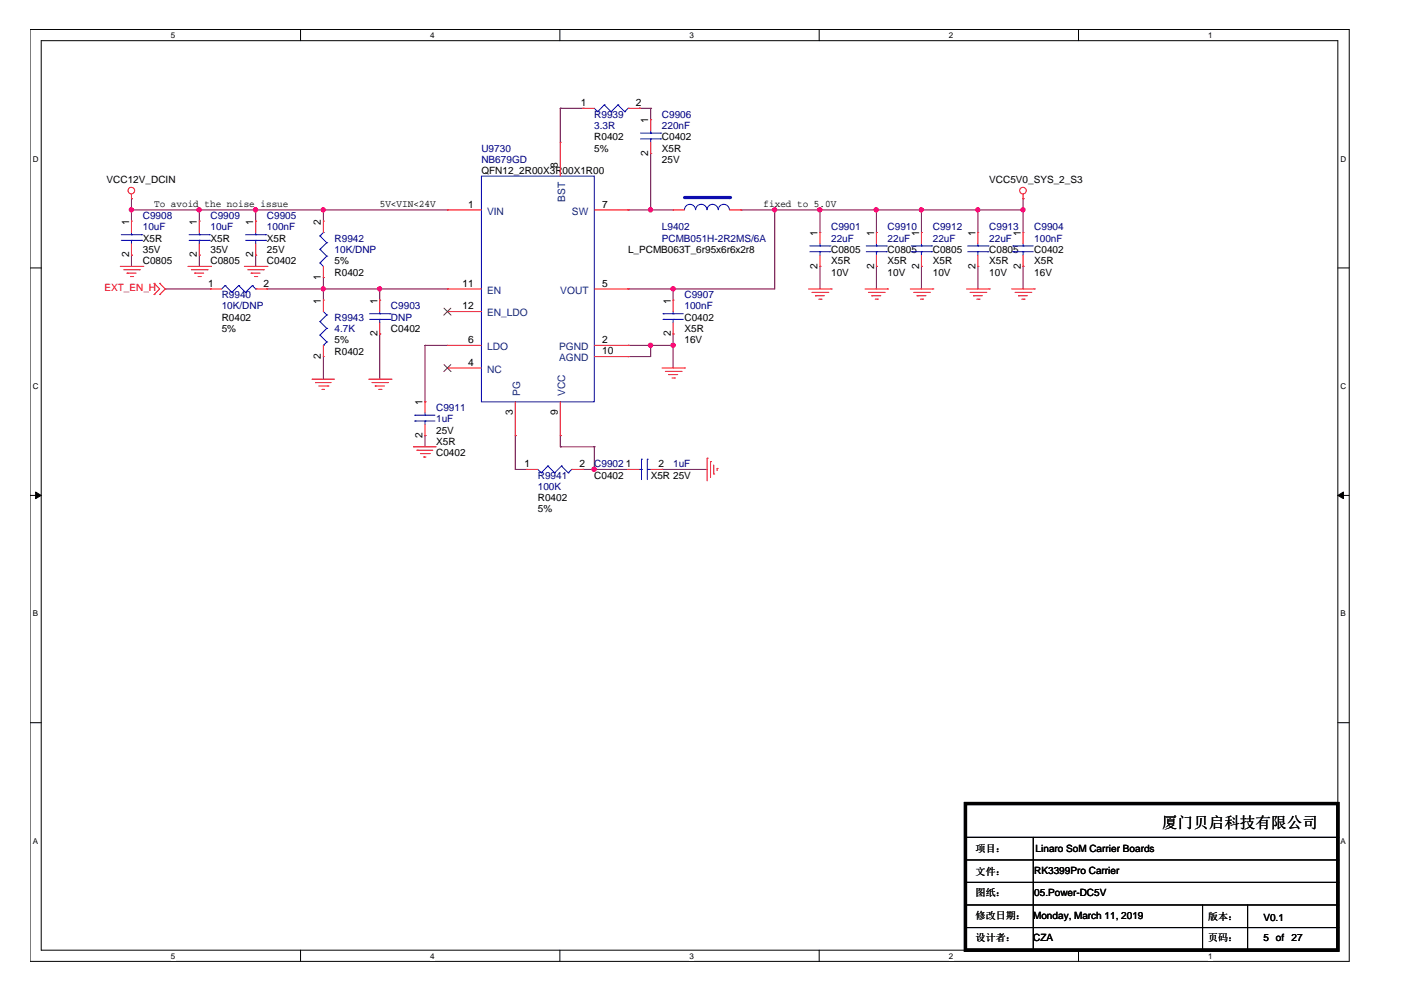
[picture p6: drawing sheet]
<svg xmlns="http://www.w3.org/2000/svg" width="297mm" height="210mm" viewBox="0 0 297 210" stroke-linecap="round" stroke-linejoin="round" font-family="sans-serif">
<path d="M6.3 6.2h279.2v197.2h-279.2zM8.7 8.6h274.3v192.5h-274.3z" fill="none" stroke="#000" stroke-width=".21"/>
<g fill="#fff">
<path d="M36.2 6.5h.9v1.9h-.9z"/>
<path d="M36.2 201.3h.9v1.9h-.9z"/>
</g>
<path d="M63.6 6.2v2.4M63.6 201.1v2.3" fill="none" stroke="#000" stroke-width=".21"/>
<g fill="#fff">
<path d="M91 6.5h.9v1.9h-.9z"/>
<path d="M91 201.3h.9v1.9h-.9z"/>
</g>
<path d="M118.4 6.2v2.4M118.4 201.1v2.3" fill="none" stroke="#000" stroke-width=".21"/>
<g fill="#fff">
<path d="M145.9 6.5h.9v1.9h-.9z"/>
<path d="M145.9 201.3h.9v1.9h-.9z"/>
</g>
<path d="M173.3 6.2v2.4M173.3 201.1v2.3" fill="none" stroke="#000" stroke-width=".21"/>
<g fill="#fff">
<path d="M200.7 6.5h1v1.9h-1z"/>
<path d="M200.7 201.3h1v1.9h-1z"/>
</g>
<path d="M228.2 6.2v2.4M228.2 201.1v2.3" fill="none" stroke="#000" stroke-width=".21"/>
<g fill="#fff">
<path d="M255.6 6.5h.9v1.9h-.9z"/>
<path d="M255.6 201.3h.9v1.9h-.9z"/>
<path d="M6.9 32.7h1.3v1.9h-1.3z"/>
<path d="M283.6 32.7h1.3v1.9h-1.3z"/>
<path d="M6.9 80.7h1.3v1.9h-1.3z"/>
<path d="M283.6 80.7h1.3v1.9h-1.3z"/>
</g>
<path d="M6.3 56.7h2.4M283 56.7h2.4" fill="none" stroke="#000" stroke-width=".21"/>
<g fill="#fff">
<path d="M6.9 128.9h1.2v1.9h-1.2z"/>
<path d="M283.6 128.9h1.2v1.9h-1.2z"/>
</g>
<path d="M6.3 104.8h2.4M283 104.8h2.4" fill="none" stroke="#000" stroke-width=".21"/>
<g fill="#000" stroke="#000" stroke-width=".21">
<path d="M7.5 104.1l1.2 .7-1.2 .7z" fill-rule="evenodd"/>
<path d="M283 104.8l1.2-.7v1.4z" fill-rule="evenodd"/>
</g>
<g fill="#fff">
<path d="M6.9 177h1.2v1.9h-1.2z"/>
<path d="M283.6 177h1.2v1.9h-1.2z"/>
</g>
<g fill="none" stroke="#000" stroke-width=".21">
<path d="M6.3 152.9h2.4M283 152.9h2.4M204.3 177.2h78.7M218.6 177.2v23.9M283 177.2h.1M204.3 186.7h78.7M204.3 191.5h78.7M204.3 196.3h78.7M204.3 182h78.7M254.4 191.5v9.6M263.9 191.5v9.6M283 186.7h.1"/>
<path d="M283 191.5h.1M283 196.3h.1M283 182h.1M218.6 201.1h.1M254.4 201.1h.1M263.9 201.1h.1"/>
</g>
<g fill="none" stroke="#800040" stroke-width=".21">
<path d="M118.5 22.9h.1M118.5 22.9h4.8M118.5 22.9v7.2M135.3 22.9h.1M135.3 22.9h2.4M137.7 22.9h.1M137.7 32.5h.1M137.7 22.9v2.4M137.7 32.5v11.9M27.8 42.1h.1M27.8 44.4h.1M27.8 54h.1"/>
<path d="M27.8 44.4h66.9M27.8 42.1v4.7M27.8 54v2.4M42.2 54h.1M42.2 44.4h.1M42.2 44.4v2.4M42.2 54v2.4M54.1 44.4h.1M54.1 54h.1M54.1 44.4v2.4M54.1 54v2.4M68.4 44.4h.1"/>
<path d="M68.4 58.7h.1M68.4 44.4v2.4M68.4 58.7v4.8M132.9 44.4h.1M132.9 44.4h9.5M137.7 44.4h.1M156.8 44.4h.1M156.8 44.4h59.7M163.9 44.4h.1M163.9 44.4v16.7h-31M173.5 56.4h.1M173.5 44.4h.1"/>
<path d="M173.5 44.4v4.8M173.5 56.4v4.7M185.4 44.4h.1M185.4 56.4h.1M185.4 44.4v4.8M185.4 56.4v4.7M194.9 44.4h.1M194.9 56.4h.1M194.9 44.4v4.8M194.9 56.4v4.7M206.9 44.4h.1M206.9 56.4h.1"/>
<path d="M206.9 44.4v4.8M206.9 56.4v4.7M216.5 56.4h.1M216.5 44.4h.1M216.5 42.1h.1M216.5 42.1v7.1M216.5 56.4v4.7M35 61.1h.1M35 61.1h9.5M56.5 61.1h38.2M68.4 61.1h.1M68.4 75.5v4.7"/>
<path d="M80.3 70.7h.1M80.3 61.1h.1M80.3 61.1v2.4M80.3 70.7v9.5M89.9 73.1h.1M89.9 73.1v11.9M89.9 73.1h4.8M132.9 73.1h.1M132.9 61.1h.1M132.9 75.5h.1M132.9 73.1h9.5M137.7 73.1h.1"/>
<path d="M137.7 73.1v2.4h-4.8M142.4 61.1h.1M142.4 73.1h.1M142.4 70.7h.1M142.4 61.1v2.4M142.4 70.7v7.2M68.4 80.2h.1M89.9 92.2h.1M89.9 85h.1M89.9 92.2v2.3M109 92.2h.1M109 99.3h.1"/>
<path d="M109 99.3h2.4M109 92.2v7.1M118.5 92.2h.1M118.5 94.5h.1M118.5 92.2v2.3M118.5 94.5h7.2M123.3 99.3h.1M123.3 99.3h9.6M125.7 99.3h.1M125.7 94.5h.1M125.7 94.5v4.8M140 99.3h.1"/>
<path d="M140 99.3h9.6"/>
</g>
<g fill="#f0f" stroke="#f0f" stroke-width=".21">
<circle cx="125.7" cy="99.3" r=".46"/>
<circle cx="137.6" cy="44.4" r=".46"/>
<circle cx="194.9" cy="44.4" r=".45"/>
<circle cx="163.9" cy="44.4" r=".45"/>
<circle cx="27.8" cy="44.4" r=".45"/>
<circle cx="54.1" cy="44.4" r=".46"/>
<circle cx="42.1" cy="44.4" r=".46"/>
<circle cx="216.4" cy="44.4" r=".45"/>
<circle cx="142.4" cy="61.1" r=".46"/>
<circle cx="142.4" cy="73.1" r=".46"/>
<circle cx="137.6" cy="73.1" r=".46"/>
<circle cx="185.4" cy="44.4" r=".46"/>
<circle cx="173.4" cy="44.4" r=".46"/>
<circle cx="206.9" cy="44.4" r=".45"/>
<circle cx="68.4" cy="44.4" r=".45"/>
<circle cx="80.3" cy="61.1" r=".45"/>
<circle cx="68.4" cy="61.1" r=".45"/>
</g>
<g fill="none" stroke="#f00" stroke-width=".21">
<path d="M25.4 56.4h4.8M26.2 57.1h3.3M26.9 57.8h.1M26.9 57.8h1.9M27.6 58.5h.5M27.8 42.1h.1M27.8 41.1v1M28.1 58.5h.1M29.5 57.1h.1M30.2 56.4h.1M32.6 60h.1M32.6 60l1.2 1.1-1.2 1.2"/>
<path d="M33.8 60h.1M33.8 60l1.2 1.1-1.2 1.2M39.8 56.4h4.7M40.5 57.1h3.3M41.2 57.8h.1M41.2 57.8h1.9M41.9 58.5h.5M42.4 58.5h.1M43.8 57.1h.1M44.5 56.4h.1M51.7 56.4h4.8M52.4 57.1h3.4"/>
<path d="M53.1 57.8h.1M53.1 57.8h1.9M53.8 58.5h.5M54.3 58.5h.1M55.8 57.1h.1M56.5 56.4h.1M173.5 49.2h.1M173.5 56.4h.1M173.5 49.2v2.4M173.5 54v2.4M216.5 42.1h.1M216.5 41.1v1"/>
<path d="M32.6 62.3h.1M33.8 62.3h.1M140 77.9h4.8M140.8 78.6h3.3M141.5 79.3h.1M141.5 79.3h1.9M142.2 80h.5M142.7 80h.1M144.1 78.6h.1M144.8 77.9h.1M171.1 61.1h4.8M171.8 61.9h3.3"/>
<path d="M172.5 62.6h.1M172.5 62.6h1.9M173.2 63.3h.5M173.7 63.3h.1M175.1 61.9h.1M175.9 61.1h.1M183 61.1h4.8M183.7 61.9h3.4M184.4 62.6h.1M184.4 62.6h2M185.2 63.3h.4M185.6 63.3h.1"/>
<path d="M187.1 61.9h.1M187.8 61.1h.1M192.6 61.1h4.8M193.3 61.9h3.3M194 62.6h.1M194 62.6h1.9M194.7 63.3h.5M195.2 63.3h.1M196.6 61.9h.1M197.4 61.1h.1M204.5 61.1h4.8M205.2 61.9h3.4"/>
<path d="M206 62.6h.1M206 62.6h1.9M206.7 63.3h.4M207.1 63.3h.1M208.6 61.9h.1M209.3 61.1h.1M214 61.1h4.8M214.8 61.9h3.3M215.5 62.6h.1M215.5 62.6h1.9M216.2 63.3h.5M216.7 63.3h.1"/>
<path d="M218.1 61.9h.1M218.8 61.1h.1M66 80.2h.1M66 80.2h4.8M66.8 81h.1M66.8 81h3.3M67.4 81.7h2M68.2 82.4h.1M68.2 82.4h.5M69.4 81.7h.1M78 80.2h4.7M78.7 81h3.3"/>
<path d="M79.4 81.7h.1M79.4 81.7h1.9M80.1 82.4h.5M80.6 82.4h.1M82 81h.1M82.7 80.2h.1M87.5 94.5h.1M87.5 94.5h4.8M88.2 95.3h.1M88.2 95.3h3.4M88.9 96h1.9M89.7 96.7h.1"/>
<path d="M89.7 96.7h.4M90.8 96h.1M149.6 97h.1M149.6 97v4.7M150.3 97.7h.1M150.3 97.7v3.3M151 98.4v1.9M151.7 99.1h.1M151.7 99.1v.5M151 100.3h.1"/>
<circle cx="27.8" cy="40.3" r=".7"/>
<circle cx="216.4" cy="40.3" r=".7"/>
</g>
<path d="M204.3 170h78.7v31.1h-78.7z" fill="none" stroke="#000" stroke-width=".68"/>
<path d="M144.8 44.4a1.16 1.16 0 0 1 1.2-1.2 1.16 1.16 0 0 1 1.2 1.2M147.2 44.4a1.19 1.19 0 0 1 1.2-1.2 1.19 1.19 0 0 1 1.2 1.2M149.6 44.4a1.16 1.16 0 0 1 1.2-1.2 1.16 1.16 0 0 1 1.1 1.2 1.19 1.19 0 0 1 1.2-1.2 1.19 1.19 0 0 1 1.2 1.2M171.3 53.3h4.3M171.3 52h4.3M173.5 52h.1M173.5 53.3h.1M173.5 51.6v.4M173.5 53.3v.7M175.6 53.3h.1M175.6 52h.1" fill="none" stroke="#00f" stroke-width=".21"/>
<path d="M144.8 41.8h9.5" fill="none" stroke="#00f" stroke-width=".68"/>
<circle cx="154.3" cy="41.8" r=".34" fill="#00f"/>
<g fill="none" stroke="#f00" stroke-width=".21">
<path d="M118.5 30.1h.1M118.5 30.1v7.2M123.3 22.9h.1M123.3 22.9h2.4M132.9 22.9h2.4M135.3 22.9h.1M137.7 25.3h.1M137.7 32.5h.1M137.7 25.3v2.4M137.7 30.1v2.4M27.8 46.8h.1M27.8 54h.1"/>
<path d="M27.8 46.8v2.4M27.8 51.6v2.4M42.2 46.8h.1M42.2 54h.1M42.2 46.8v2.4M42.2 51.6v2.4M54.1 46.8h.1M54.1 54h.1M54.1 46.8v2.4M54.1 51.6v2.4M68.4 58.7h.1M68.4 46.8h.1"/>
<path d="M68.4 46.8v2.4M68.4 56.4v2.3M94.7 44.4h.1M94.7 44.4h7.2M125.7 44.4h7.2M132.9 44.4h.1M142.4 44.4h.1M142.4 44.4h2.4M154.3 44.4h2.5M156.8 44.4h.1M185.4 49.2h.1M185.4 56.4h.1"/>
<path d="M185.4 49.2v2.4M185.4 54v2.4M194.9 49.2h.1M194.9 56.4h.1M194.9 49.2v2.4M194.9 54v2.4M206.9 49.2h.1M206.9 56.4h.1M206.9 49.2v2.4M206.9 54v2.4M216.5 49.2h.1M216.5 56.4h.1"/>
<path d="M216.5 49.2v2.4M216.5 54v2.4M44.5 61.1h.1M44.5 61.1h2.4M54.1 61.1h2.4M56.5 61.1h.1M68.4 63.5h.1M68.4 75.5h.1M68.4 63.5v2.4M68.4 73.1v2.4M80.3 63.5h.1M80.3 70.7h.1"/>
<path d="M80.3 63.5v2.4M80.3 68.3v2.4M94.7 61.1h.1M94.7 65.9h.1M94.7 73.1h.1M94.7 77.9h.1M94.7 61.1h7.2M94.7 65.9h7.2M94.7 73.1h7.2M94.7 77.9h7.2M125.7 61.1h7.2M125.7 75.5h7.2"/>
<path d="M125.7 73.1h7.2M132.9 61.1h.1M132.9 75.5h.1M132.9 73.1h.1M142.4 63.5h.1M142.4 70.7h.1M142.4 63.5v2.4M142.4 68.3v2.4M89.9 85h.1M89.9 92.2h.1M89.9 85v2.4M89.9 89.8v2.4"/>
<path d="M109 92.2h.1M109 85v7.2M111.4 99.3h.1M111.4 99.3h2.4M118.5 92.2h.1M118.5 85v7.2M120.9 99.3h2.4M123.3 99.3h.1M132.9 99.3h.1M132.9 99.3h2.4M137.7 99.3h2.3M140 99.3h.1"/>
</g>
<g fill="none" stroke="#00f" stroke-width=".21">
<path d="M101.9 37.3h23.8v47.7h-23.8zM125.7 22.9l.7 .7M126.4 23.6h.1M127.8 22.2h.1M127.8 22.2l-1.4 1.4M127.8 22.2l1.5 1.4M129.3 23.6h.1M130.7 22.2h.1M130.7 22.2l-1.4 1.4M130.7 22.2l1.5 1.4M132.2 23.6h.1M132.9 22.9h.1"/>
<path d="M132.9 22.9l-.7 .7M135.5 29.4h4.3M135.5 28.2h4.3M137.7 28.2h.1M137.7 29.4h.1M137.7 27.7v.5M137.7 29.4v.7M139.8 29.4h.1M139.8 28.2h.1M25.7 50.9h4.3M25.7 49.7h4.3M27.8 49.7h.1"/>
<path d="M27.8 50.9h.1M27.8 49.2v.5M27.8 50.9v.7M30 50.9h.1M30 49.7h.1M40 50.9h4.3M40 49.7h4.3M42.2 49.7h.1M42.2 50.9h.1M42.2 49.2v.5M42.2 50.9v.7M44.3 50.9h.1"/>
<path d="M44.3 49.7h.1M51.9 50.9h4.3M51.9 49.7h4.3M54.1 49.7h.1M54.1 50.9h.1M54.1 49.2v.5M54.1 50.9v.7M56.2 50.9h.1M56.2 49.7h.1M67.7 55.6h.1M67.7 52.8h.1M67.7 49.9h.1"/>
<path d="M67.7 55.6l.7 .8M67.7 52.8l1.4 1.4M67.7 49.9l1.4 1.5M68.4 49.2h.1M68.4 49.2l-.7 .7M69.1 54.2h.1M69.1 51.4h.1M69.1 54.2l-1.4 1.4M69.1 51.4l-1.4 1.4M183.3 53.3h4.2M183.3 52h4.2M185.4 52h.1"/>
<path d="M185.4 53.3h.1M185.4 51.6v.4M185.4 53.3v.7M187.5 53.3h.1M187.5 52h.1M192.8 53.3h4.3M192.8 52h4.3M194.9 52h.1M194.9 53.3h.1M194.9 51.6v.4M194.9 53.3v.7M197.1 53.3h.1"/>
<path d="M197.1 52h.1M204.7 53.3h4.3M204.7 52h4.3M206.9 52h.1M206.9 53.3h.1M206.9 51.6v.4M206.9 53.3v.7M209 53.3h.1M209 52h.1M214.3 53.3h.1M214.3 52h.1M214.3 53.3h4.3"/>
<path d="M214.3 52h4.3M216.5 52h.1M216.5 53.3h.1M216.5 51.6v.4M216.5 53.3v.7M47.6 60.4h.1M47.6 60.4l-.7 .7M47.6 60.4l1.5 1.5M49.1 61.9h.1M50.5 60.4h.1M50.5 60.4l-1.4 1.5M50.5 60.4l1.4 1.5"/>
<path d="M51.9 61.9h.1M53.4 60.4h.1M53.4 60.4l-1.5 1.5M53.4 60.4l.7 .7M54.1 61.1h.1M67.7 68h.1M67.7 70.9h.1M67.7 68l1.4 1.5M67.7 70.9l1.4 1.5M68.4 73.1h.1M68.4 65.9l.7 .7M69.1 66.6h.1"/>
<path d="M69.1 69.5h.1M69.1 72.4h.1M69.1 66.6l-1.4 1.4M69.1 69.5l-1.4 1.4M69.1 72.4l-.7 .7M78.2 67.6h4.3M78.2 66.4h4.3M80.3 66.4h.1M80.3 67.6h.1M80.3 65.9v.5M80.3 67.6v.7M82.5 67.6h.1"/>
<path d="M82.5 66.4h.1M140.3 67.6h.1M140.3 66.4h.1M140.3 67.6h4.3M140.3 66.4h4.3M142.4 66.4h.1M142.4 67.6h.1M142.4 65.9v.5M142.4 67.6v.7M87.8 89.1h.1M87.8 87.9h.1M87.8 89.1h4.2"/>
<path d="M87.8 87.9h4.2M89.9 87.9h.1M89.9 89.1h.1M89.9 87.4v.5M89.9 89.1v.7M113.8 99.3l.7 .7M115.9 98.6h.1M115.9 98.6l-1.4 1.4M115.9 98.6l1.4 1.4M118.8 98.6h.1M118.8 98.6l-1.5 1.4M118.8 98.6l1.4 1.4"/>
<path d="M120.9 99.3h.1M120.9 99.3l-.7 .7M135.3 99.3h.4M135.7 99.3h.1M135.7 97.2h.1M135.7 97.2v4.3M136.9 97.2h.1M136.9 99.3h.1M136.9 99.3h.8M136.9 97.2v4.3M114.5 100h.1M117.3 100h.1"/>
<path d="M120.2 100h.1"/>
</g>
<path d="M93.9 65.2l1.5 1.5M93.9 77.1l1.5 1.5M95.4 65.2l-1.5 1.5M95.4 77.1l-1.5 1.5" fill="none" stroke="#804000" stroke-width=".21"/>
<g fill="#f0f" stroke="#f0f" stroke-width=".21">
<circle cx="125.7" cy="99.3" r=".46"/>
<circle cx="137.6" cy="44.4" r=".46"/>
<circle cx="194.9" cy="44.4" r=".45"/>
<circle cx="163.9" cy="44.4" r=".45"/>
<circle cx="27.8" cy="44.4" r=".45"/>
<circle cx="54.1" cy="44.4" r=".46"/>
<circle cx="42.1" cy="44.4" r=".46"/>
<circle cx="216.4" cy="44.4" r=".45"/>
<circle cx="142.4" cy="61.1" r=".46"/>
<circle cx="142.4" cy="73.1" r=".46"/>
<circle cx="137.6" cy="73.1" r=".46"/>
<circle cx="185.4" cy="44.4" r=".46"/>
<circle cx="173.4" cy="44.4" r=".46"/>
<circle cx="206.9" cy="44.4" r=".45"/>
<circle cx="68.4" cy="44.4" r=".45"/>
<circle cx="80.3" cy="61.1" r=".45"/>
<circle cx="68.4" cy="61.1" r=".45"/>
</g>
<text font-size="3.3" x="245.8" y="175.1">厦门贝启科技有限公司</text>
<g font-size="2.2">
<text x="122.9" y="22.4">1</text>
<text x="134.5" y="22.4">2</text>
<text x="137.2" y="26" transform="rotate(-90 137.2 26)">1</text>
<text x="118" y="35.6" transform="rotate(-90 118 35.6)">8</text>
<text x="137.2" y="33" transform="rotate(-90 137.2 33)">2</text>
<text x="27.3" y="47.6" transform="rotate(-90 27.3 47.6)">1</text>
<text x="41.7" y="47.6" transform="rotate(-90 41.7 47.6)">1</text>
<text x="53.6" y="47.6" transform="rotate(-90 53.6 47.6)">1</text>
<text x="67.9" y="47.6" transform="rotate(-90 67.9 47.6)">2</text>
<text x="99" y="43.9">1</text>
<text x="127.4" y="43.9">7</text>
<text x="173" y="49.9" transform="rotate(-90 173 49.9)">1</text>
<text x="184.9" y="49.9" transform="rotate(-90 184.9 49.9)">1</text>
<text x="194.4" y="49.9" transform="rotate(-90 194.4 49.9)">1</text>
<text x="206.4" y="49.9" transform="rotate(-90 206.4 49.9)">1</text>
<text x="215.9" y="49.9" transform="rotate(-90 215.9 49.9)">1</text>
<text x="27.3" y="54.5" transform="rotate(-90 27.3 54.5)">2</text>
<text x="41.7" y="54.5" transform="rotate(-90 41.7 54.5)">2</text>
<text x="53.6" y="54.5" transform="rotate(-90 53.6 54.5)">2</text>
<text x="67.9" y="59.2" transform="rotate(-90 67.9 59.2)">1</text>
<text x="173" y="56.9" transform="rotate(-90 173 56.9)">2</text>
<text x="184.9" y="56.9" transform="rotate(-90 184.9 56.9)">2</text>
<text x="194.4" y="56.9" transform="rotate(-90 194.4 56.9)">2</text>
<text x="206.4" y="56.9" transform="rotate(-90 206.4 56.9)">2</text>
<text x="215.9" y="56.9" transform="rotate(-90 215.9 56.9)">2</text>
<text x="44.1" y="60.6">1</text>
<text x="55.8" y="60.6">2</text>
<text x="67.9" y="64.3" transform="rotate(-90 67.9 64.3)">1</text>
<text x="79.8" y="64.3" transform="rotate(-90 79.8 64.3)">1</text>
<text x="97.8" y="60.6">11</text>
<text x="97.8" y="65.4">12</text>
<text x="127.4" y="60.6">5</text>
<text x="141.9" y="64.3" transform="rotate(-90 141.9 64.3)">1</text>
<text x="79.8" y="71.2" transform="rotate(-90 79.8 71.2)">2</text>
<text x="141.9" y="71.2" transform="rotate(-90 141.9 71.2)">2</text>
<text x="67.9" y="76" transform="rotate(-90 67.9 76)">2</text>
<text x="99" y="72.6">6</text>
<text x="99" y="77.4">4</text>
<text x="127.4" y="74.9">10</text>
<text x="127.4" y="72.6">2</text>
<text x="89.4" y="85.7" transform="rotate(-90 89.4 85.7)">1</text>
<text x="108.5" y="87.9" transform="rotate(-90 108.5 87.9)">3</text>
<text x="118" y="87.9" transform="rotate(-90 118 87.9)">9</text>
<text x="89.4" y="92.7" transform="rotate(-90 89.4 92.7)">2</text>
<text x="111" y="98.8">1</text>
<text x="122.6" y="98.8">2</text>
<text x="132.4" y="98.8">1</text>
<text x="139.3" y="98.8">2</text>
</g>
<g font-size="2.2" fill="#004080">
<text x="103" y="45.4">VIN</text>
<text x="119.5" y="42.8" transform="rotate(-90 119.5 42.8)">BST</text>
<text x="121" y="45.4">SW</text>
<text x="103" y="62.2">EN</text>
<text x="118.5" y="62.2">VOUT</text>
<text x="103" y="66.9">EN_LDO</text>
<text x="103" y="74.1">LDO</text>
<text x="118.3" y="76.5">AGND</text>
<text x="118.3" y="74.1">PGND</text>
<text x="103" y="78.9">NC</text>
<text x="110" y="83.8" transform="rotate(-90 110 83.8)">PG</text>
<text x="119.5" y="83.8" transform="rotate(-90 119.5 83.8)">VCC</text>
</g>
<g font-size="2.1" fill="#000080">
<text x="125.7" y="24.9">R9939</text>
<text x="125.7" y="27.3">3.3R</text>
<text x="140" y="24.9">C9906</text>
<text x="140" y="27.3">220nF</text>
<text x="101.9" y="32.1">U9730</text>
<text x="101.9" y="34.4">NB679GD</text>
<text x="30.2" y="46.4">C9908</text>
<text x="44.5" y="46.4">C9909</text>
<text x="56.5" y="46.4">C9905</text>
<text x="30.2" y="48.7">10uF</text>
<text x="44.5" y="48.7">10uF</text>
<text x="56.5" y="48.7">100nF</text>
<text x="70.8" y="51.2">R9942</text>
<text x="70.8" y="53.5">10K/DNP</text>
<text x="140" y="48.7">L9402</text>
<text x="140" y="51.2">PCMB051H-2R2MS/6A</text>
<text x="175.9" y="48.7">C9901</text>
<text x="175.9" y="51.2">22uF</text>
<text x="187.8" y="48.7">C9910</text>
<text x="187.8" y="51.2">22uF</text>
<text x="197.4" y="48.7">C9912</text>
<text x="197.4" y="51.2">22uF</text>
<text x="209.3" y="48.7">C9913</text>
<text x="209.3" y="51.2">22uF</text>
<text x="218.8" y="48.7">C9904</text>
<text x="218.8" y="51.2">100nF</text>
<text x="46.9" y="63.1">R9940</text>
<text x="46.9" y="65.5">10K/DNP</text>
<text x="82.7" y="65.5">C9903</text>
<text x="144.8" y="63.1">C9907</text>
<text x="144.8" y="65.5">100nF</text>
<text x="70.8" y="67.9">R9943</text>
<text x="70.8" y="70.2">4.7K</text>
<text x="82.7" y="67.9">DNP</text>
<text x="92.3" y="87">C9911</text>
<text x="92.3" y="89.3">1uF</text>
<text x="113.8" y="101.3">R9941</text>
<text x="125.7" y="98.9">C9902</text>
<text x="142.4" y="98.9">1uF</text>
<text x="113.8" y="103.7">100K</text>
</g>
<g font-size="2.1">
<text x="125.7" y="29.6">R0402</text>
<text x="140" y="29.6">C0402</text>
<text x="125.7" y="32.1">5%</text>
<text x="140" y="32.1">X5R</text>
<text x="140" y="34.4">25V</text>
<text x="22.6" y="38.7">VCC12V_DCIN</text>
<text x="101.9" y="36.8">QFN12_2R00X3R00X1R00</text>
<text x="209.3" y="38.7">VCC5V0_SYS_2_S3</text>
<text x="32.6" y="43.7">To avoid the noise issue</text>
<text x="80.3" y="43.7">5V&lt;VIN&lt;24V</text>
<text x="161.5" y="43.7">fixed to 5.0V</text>
<text x="30.2" y="51.2">X5R</text>
<text x="30.2" y="53.5">35V</text>
<text x="44.5" y="51.2">X5R</text>
<text x="44.5" y="53.5">35V</text>
<text x="56.5" y="51.2">X5R</text>
<text x="56.5" y="53.5">25V</text>
<text x="132.9" y="53.5">L_PCMB063T_6r95x6r6x2r8</text>
<text x="175.9" y="53.5">C0805</text>
<text x="187.8" y="53.5">C0805</text>
<text x="197.4" y="53.5">C0805</text>
<text x="209.3" y="53.5">C0805</text>
<text x="218.8" y="53.5">C0402</text>
<text x="30.2" y="55.9">C0805</text>
<text x="44.5" y="55.9">C0805</text>
<text x="56.5" y="55.9">C0402</text>
<text x="70.8" y="58.3">R0402</text>
<text x="70.8" y="55.9">5%</text>
<text x="175.9" y="55.9">X5R</text>
<text x="175.9" y="58.3">10V</text>
<text x="187.8" y="55.9">X5R</text>
<text x="187.8" y="58.3">10V</text>
<text x="197.4" y="55.9">X5R</text>
<text x="197.4" y="58.3">10V</text>
<text x="209.3" y="55.9">X5R</text>
<text x="209.3" y="58.3">10V</text>
<text x="218.8" y="55.9">X5R</text>
<text x="218.8" y="58.3">16V</text>
<text x="46.9" y="67.9">R0402</text>
<text x="46.9" y="70.2">5%</text>
<text x="82.7" y="70.2">C0402</text>
<text x="144.8" y="67.9">C0402</text>
<text x="144.8" y="70.2">X5R</text>
<text x="70.8" y="75">R0402</text>
<text x="70.8" y="72.6">5%</text>
<text x="144.8" y="72.6">16V</text>
<text x="92.3" y="94.1">X5R</text>
<text x="92.3" y="91.8">25V</text>
<text x="92.3" y="96.5">C0402</text>
<text x="125.7" y="101.3">C0402</text>
<text x="137.7" y="101.3">X5R 25V</text>
<text x="113.8" y="106.1">R0402</text>
<text x="113.8" y="108.4">5%</text>
<text x="206.4" y="185.1">文件：</text>
<text x="206.4" y="180.3">项目：</text>
<text x="218.8" y="184.8">RK3399Pro Carrier</text>
<text x="219.1" y="180.3">Linaro SoM Carrier Boards</text>
<text x="206.4" y="189.6">图纸：</text>
<text x="218.8" y="189.6">05.Power-DC5V</text>
<text x="206.4" y="194.4">修改日期：</text>
<text x="218.6" y="194.4">Monday, March 11, 2019</text>
<text x="255.6" y="194.6">版本：</text>
<text x="267.3" y="194.9">V0.1</text>
<text x="206.4" y="199.2">设计者：</text>
<text x="218.6" y="199.2">CZA</text>
<text x="255.6" y="199.2">页码：</text>
<text x="267.3" y="199.2">5 of</text>
<text x="273.3" y="199.2">27</text>
</g>
<text font-size="2.1" fill="#f00" x="22.1" y="61.7">EXT_EN_H</text>
<g font-size="1.7">
<text x="36.2" y="8">5</text>
<text x="91" y="8">4</text>
<text x="145.9" y="8">3</text>
<text x="200.7" y="8">2</text>
<text x="255.6" y="8">1</text>
<text x="6.9" y="34.2">D</text>
<text x="283.6" y="34.2">D</text>
<text x="6.9" y="82.3">C</text>
<text x="283.6" y="82.3">C</text>
<text x="6.9" y="130.4">B</text>
<text x="283.6" y="130.4">B</text>
<text x="6.9" y="178.5">A</text>
<text x="283.6" y="178.5">A</text>
<text x="36.2" y="202.8">5</text>
<text x="91" y="202.8">4</text>
<text x="145.9" y="202.8">3</text>
<text x="200.7" y="202.8">2</text>
<text x="255.6" y="202.8">1</text>
</g>
</svg>
